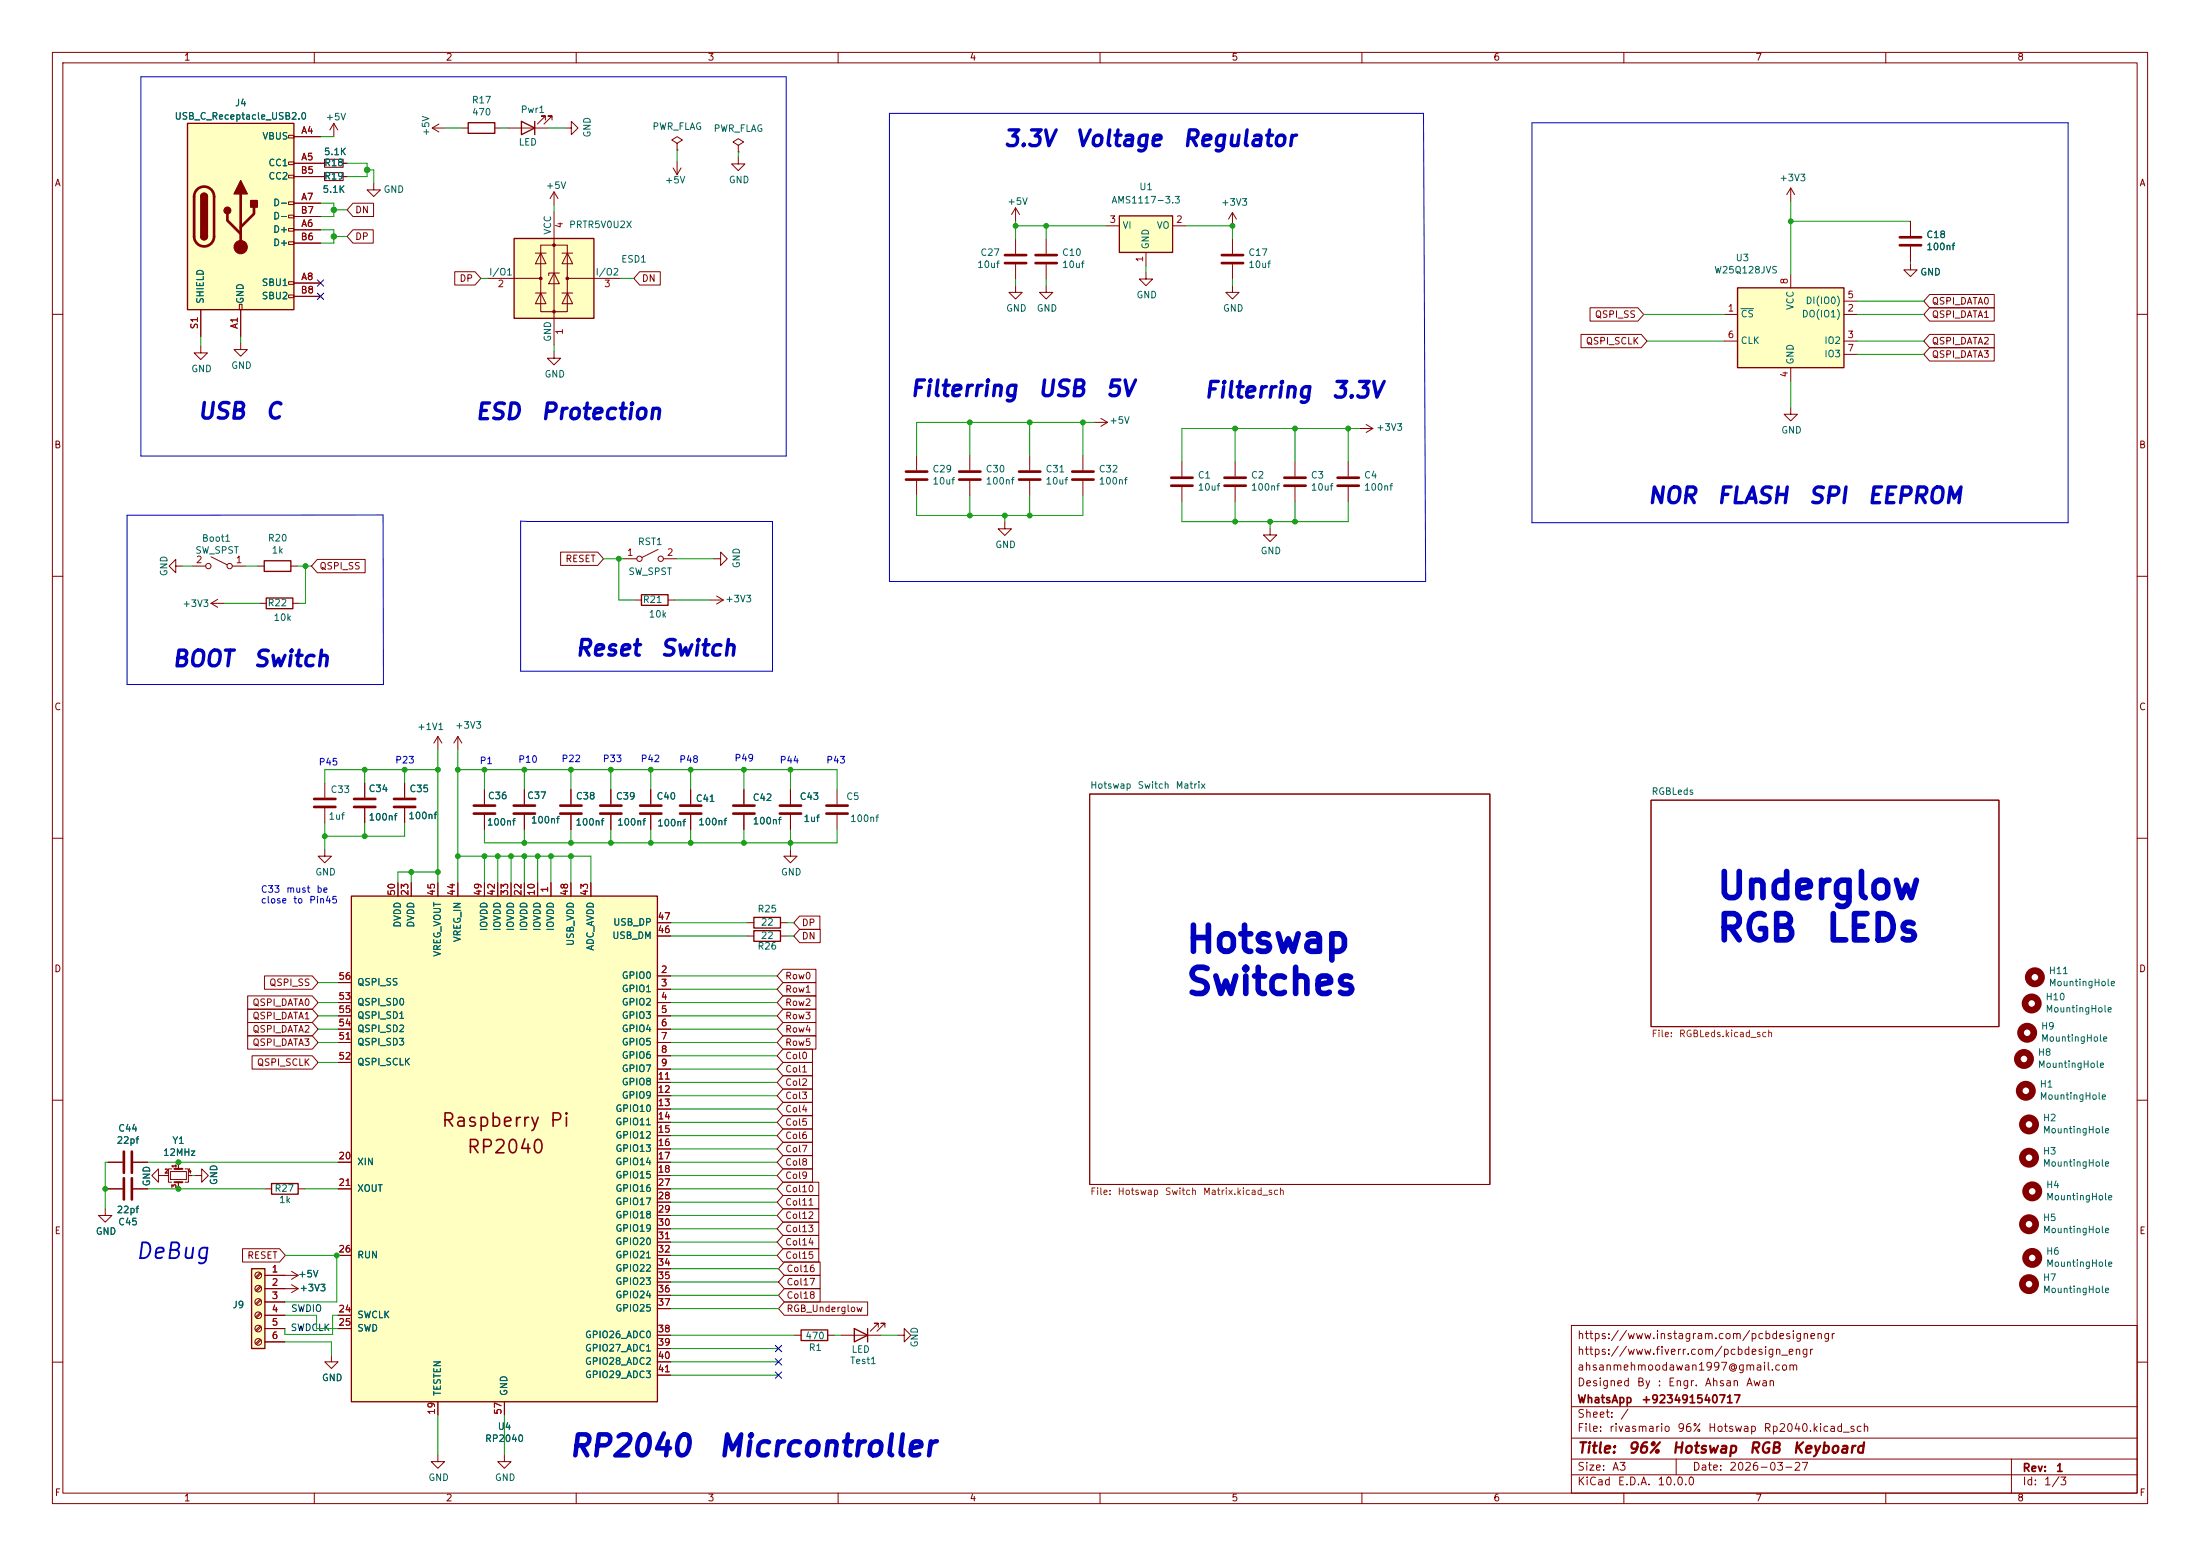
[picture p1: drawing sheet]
<svg xmlns="http://www.w3.org/2000/svg" width="420mm" height="297mm" viewBox="0 0 420 297" stroke-linecap="round" stroke-linejoin="round" font-family="sans-serif">
<g fill="none" stroke="#840000" stroke-width=".19">
<path d="M10 10h400v277h-400zM12 12h396v273h-396zM60 10v2M110 10v2M160 10v2M210 10v2M260 10v2M310 10v2M360 10v2M10 60h2M408 60h2M10 110h2"/>
<path d="M33.6 108.1v-1.3l-1.3 1.3 1.3 1.2v-1.2h1.2M36.7 108.1h2.6M40.3 106.3l3 1.5M44.3 108.1h2.6M49.2 108.1h1.2M49.6 115.2h1.2M55.5 108.1h1.3M55.9 115.2h1.3M408 110h2M10 160h2M208 151.6h76.4v74.5h-76.4zM315.2 152.7h66.4v43.3h-66.4z"/>
<path d="M408 160h2M10 210h2M408 210h2M300 253h108v32h-108zM10 260h2M300 278.5h108M300 274.5h108M300 268.5h108M320 278.5v3M384 278.5v6.5M408 260h2M60 285v2"/>
<path d="M110 285v2M160 285v2M210 285v2M260 285v2M300 281.5h108M310 285v2M360 285v2"/>
<circle cx="39.8" cy="108.1" r=".51"/>
<circle cx="43.8" cy="108.1" r=".51"/>
</g>
<circle cx="387.4" cy="221" r="1.27" fill="none" stroke="#840000" stroke-width="1.3"/>
<path d="M50.4 107h5.1v2.1h-5.1zM50.8 114.1h5.1v2.1h-5.1z" fill="none" stroke="#840000" stroke-width=".25"/>
<path d="M98.1 45.5h15.3v15.3h-15.3z" fill="#ffffc2"/>
<path d="M98.1 45.5h15.3v15.3h-15.3zM122.5 113.5h5v2h-5z" fill="none" stroke="#840000" stroke-width=".25"/>
<g fill="none" stroke="#840000" stroke-width=".19">
<path d="M93.1 53.1h10.1M102.2 48.3h2M102.2 55.9h2M103.2 46.8h5.1v12.7h-5.1zM103.2 48.3l1 2h-2zM103.2 55.9l1 2.1h-2zM105.8 52.1l1 2.1h-2.1zM105.8 40.4v25.4M106.8 52.1h-2.1v.5M107.3 48.3h2M107.3 55.9h2M108.3 48.3l1 2h-2z"/>
<path d="M108.3 55.9l1 2.1h-2zM108.3 53.1h10.2M121.2 114.5h1.3M127.5 114.5h1.3M135.5 114.5h2.6M136.3 106.7h1.3v-1.3l1.2 1.3-1.2 1.2v-1.2M136.8 113.8l1.3 .7M138.1 114.5l-1.3 .8M62 149.5v2.7M62 154.3v2.8M54.4 246h2.5M55.7 245.2l1.2 .8"/>
<path d="M56.9 246l-1.2 .7"/>
</g>
<g fill="#840000" stroke="#840000" stroke-width=".19">
<circle cx="103.2" cy="53.1" r=".25"/>
<circle cx="105.8" cy="46.8" r=".25"/>
<circle cx="105.8" cy="59.5" r=".25"/>
<circle cx="108.3" cy="53.1" r=".25"/>
</g>
<path d="M60 152.5h4M60 154h4" fill="none" stroke="#840000" stroke-width=".51"/>
<path d="M48 242.2h2.6v15.2h-2.6z" fill="#ffffc2"/>
<path d="M51.8 225.9h5.1v2h-5.1zM48 242.2h2.6v15.2h-2.6z" fill="none" stroke="#840000" stroke-width=".25"/>
<g fill="none" stroke="#840000" stroke-width=".19">
<path d="M61.2 33.7h.8M65.5 33.7h.8M71.3 35v1.2h1.3l-1.3 1.3-1.2-1.3h1.2M105.8 36.6l-.8 1.3M105.8 36.6l.7 1.3M105.8 36.6v2.6M119 106.7h2.6M125.6 104.9l-3 1.5M126.6 106.7h2.6M150.9 162.2v1.2h1.3l-1.3 1.3-1.3-1.3h1.3M30.3 224.4v-1.3l-1.3 1.3 1.3 1.3v-1.3h1.2M37.2 224.4h1.3v-1.3l1.3 1.3-1.3 1.3v-1.3"/>
<path d="M50.6 226.9h1.2M56.9 226.9h1.3M49.7 242.9l-.9 .9M49.7 245.5l-.9 .8M49.7 248l-.9 .8M49.7 250.5l-.9 .9M49.7 253.1l-.9 .8M49.7 255.6l-.9 .9M49.8 243.1l-.8 .8M49.8 245.6l-.8 .9M49.8 248.2l-.8 .8M49.8 250.7l-.8 .9"/>
<path d="M49.8 253.3l-.8 .8M49.8 255.8l-.8 .8M50.6 243.4h3.8M50.6 246h3.8M50.6 248.5h3.8M50.6 251.1h3.8M50.6 253.6h3.8M50.6 256.1h3.8"/>
<circle cx="122.1" cy="106.7" r=".51"/>
<circle cx="126.1" cy="106.7" r=".51"/>
<circle cx="49.3" cy="248.5" r=".63"/>
<circle cx="49.3" cy="256.1" r=".63"/>
<circle cx="49.3" cy="243.4" r=".63"/>
<circle cx="49.3" cy="251.1" r=".63"/>
<circle cx="49.3" cy="253.6" r=".63"/>
<circle cx="49.3" cy="246" r=".63"/>
</g>
<path d="M62 32.9h3.5v1.6h-3.5z" fill="none" stroke="#840000" stroke-width=".2"/>
<g fill="none" stroke="#840000" stroke-width="1.3">
<circle cx="387.4" cy="233.7" r="1.27"/>
<circle cx="388" cy="227.4" r="1.27"/>
<circle cx="388" cy="240.1" r="1.27"/>
</g>
<path d="M35.8 23.5h20.3v35.6h-20.3z" fill="#ffffc2"/>
<g fill="none" stroke="#840000" stroke-width=".19">
<path d="M55.1 25.8h1v.5h-1zM55.1 30.9h1v.5h-1zM55.1 33.5h1v.5h-1zM55.1 38.5h1v.5h-1zM56.1 26.1h5.1M56.1 31.2h5.9M56.1 38.8h5.1M56.1 33.7h5.1M63.7 23.5l-.7 1.3M63.7 23.5l.8 1.3M63.7 23.5v2.6M65.5 31.2h.8"/>
<path d="M82.5 24.4l1.3 .8M82.5 24.4h2.6M83.8 23.7l-1.3 .7M88.1 24.4h1.3M94.5 24.4h1.2M97 24.4h7.6M104.1 22.9v-.8h-.7h.7l-1.5 1.6M105.4 22.9v-.8h-.8h.8l-1.5 1.6M128.5 32.1l.8 1.2M129.3 30.8v2.5M130 32.1l-.7 1.2M140.9 27.7l1.1-.6-1.1-.6-1 .6 1 .6v1.3"/>
<path d="M140.9 29h.1M38.3 59.1v5.1M45.7 58.1h.5v1h-.5zM45.9 59.1v5.1M55.1 41.1h1v.5h-1zM55.1 43.6h1v.5h-1zM55.1 46.2h1v.5h-1zM55.1 53.8h1v.5h-1zM55.1 56.3h1v.5h-1zM56.1 43.9h5.1M56.1 54h5.1M56.1 46.4h5.1"/>
<path d="M56.1 41.3h5.1M56.1 56.6h5.1M105.8 67.1v1.3h1.2l-1.2 1.2-1.3-1.2h1.3"/>
</g>
<path d="M35.8 23.5h20.3v35.6h-20.3zM38.3 37.5a.64 .64 0 0 1 .7-.6 .64 .64 0 0 1 .6 .6M89.4 23.4h5.1v2.1h-5.1zM99.5 23.2l2.6 1.2-2.6 1.3zM102.1 23.2v2.5M38.3 45.1a.64 .64 0 0 0 .7 .7 .64 .64 0 0 0 .6-.7" fill="none" stroke="#840000" stroke-width=".25"/>
<path d="M37.6 36.2a1.9 1.9 0 0 1 2.1-.4 1.9 1.9 0 0 1 1.2 1.7v7.6a1.91 1.91 0 0 1-1.9 1.9 1.91 1.91 0 0 1-1.9-1.9v-7.7l.1-.7zM45.9 37v10.2M48.5 39.5v1.3l-2.6 2.6M43.4 40.8v1.3l2.5 2.5" fill="none" stroke="#840000" stroke-width=".51"/>
<g fill="#840000" stroke="#840000" stroke-width=".25">
<path d="M38.3 37.5h1.3v7.6h-1.3z"/>
<path d="M38.5 37.1a.64 .64 0 0 1 .7-.2 .64 .64 0 0 1 .4 .6h-1.3z"/>
<path d="M38.3 45.1h1.3a.64 .64 0 0 1-.6 .7 .64 .64 0 0 1-.7-.7z"/>
<path d="M45.9 34.5l1.3 2.5h-2.5z"/>
<path d="M47.9 38.3h1.2v1.2h-1.2z"/>
<circle cx="43.4" cy="40.2" r=".63"/>
</g>
<circle cx="45.9" cy="47.2" r="1.27" fill="#840000" stroke="#840000" stroke-width=".19"/>
<path d="M62 30.4h3.5v1.5h-3.5z" fill="none" stroke="#840000" stroke-width=".2"/>
<g fill="none" stroke="#840000" stroke-width="1.3">
<circle cx="387" cy="197.1" r="1.27"/>
<circle cx="387.9" cy="191.5" r="1.27"/>
<circle cx="387.4" cy="214.6" r="1.27"/>
<circle cx="387.4" cy="245.1" r="1.27"/>
</g>
<path d="M331.7 54.9h20.3v15.3h-20.3z" fill="#ffffc2"/>
<path d="M331.7 54.9h20.3v15.3h-20.3zM143.9 177.6h5.1v2.1h-5.1z" fill="none" stroke="#840000" stroke-width=".25"/>
<g fill="none" stroke="#840000" stroke-width=".19">
<path d="M107.8 24.4h1.3v-1.2l1.2 1.2-1.2 1.3v-1.3M129.3 27.4l1-.7-1-.6-1.1 .6 1.1 .7v1.2M129.3 28.6h.1M140.9 30v1.3h1.3l-1.3 1.3-1.2-1.3h1.2M193.9 39.7l-.8 1.2M193.9 39.7l.7 1.2M193.9 39.7v2.5M341.9 35.9v2.5M341.9 35.9l-.8 1.3M341.9 35.9l.7 1.3M193.9 54.5v1.3h1.2l-1.2 1.3-1.3-1.3h1.3M193.9 45.6v2.8"/>
<path d="M193.9 50.5v2.8M199.7 54.5v1.3h1.3l-1.3 1.3-1.2-1.3h1.2M199.7 45.6v2.8M199.7 50.5v2.8M341.9 52.4v2.5M352 57.5h2.6M364.7 50.2v1.3h1.3l-1.3 1.3-1.3-1.3h1.3M364.7 42.2v2.8M364.7 47.1v2.8M329.2 60h2.5M329.2 65.1h2.5M341.9 77.8v1.3h1.2l-1.2 1.2-1.3-1.2h1.3"/>
<path d="M341.9 70.2v2.5M352 60h2.6M352 65.1h2.6M352 67.6h2.6M175 87v2.8M175 91.8v2.8M185.1 87v2.8M185.1 91.8v2.8M191.8 99.7v1.2h1.3l-1.3 1.3-1.2-1.3h1.2M196.6 87v2.8M196.6 91.8v2.8M206.7 87v2.8"/>
<path d="M206.7 91.8v2.8M247.2 88.1v2.8M247.2 93v2.8M257.4 88.1v2.8M257.4 93v2.8M259.5 81.8h2.6M260.8 81l1.3 .8M262.1 81.8l-1.3 .8M242.5 100.8v1.3h1.2l-1.2 1.3-1.3-1.3h1.3M92.5 150.7v2.8M92.5 155.5v2.8M100.1 150.7v2.8"/>
<path d="M100.1 155.5v2.8M109 150.7v2.8M109 155.5v2.8M124.2 150.7v2.8M124.2 155.5v2.8M131.9 150.7v2.8M131.9 155.5v2.8M142 150.7v2.8M142 155.5v2.8M150.9 150.7v2.8M150.9 155.5v2.8M159.8 150.7v2.8"/>
<path d="M159.8 155.5v2.8M142.6 178.7h1.3M149 178.7h1.3M20.1 230.7v1.3h1.3l-1.3 1.3-1.3-1.3h1.3M20.6 221.8h2.8M25.4 221.8h2.8M31.5 224.4h.7M32.5 223.6h3.1v1.5h-3.1zM32.8 223.1h-.6v2.6h.6M34.1 221.8v1.3M34.1 225.7v1.2M35.3 223.1h.7v2.6h-.7"/>
<path d="M36 224.4h.6"/>
</g>
<path d="M332.3 58.9h2.5" fill="none" stroke="#006464" stroke-width=".19"/>
<g fill="none" stroke="#840000" stroke-width=".51">
<path d="M191.8 48.7h4.1M191.8 50.2h4.1M197.7 48.7h4.1M197.7 50.2h4.1M362.7 45.3h4.1M362.7 46.8h4.1M172.9 90h4.1M172.9 91.5h4.1M183.1 90h4.1M183.1 91.5h4.1M194.5 90h4.1M194.5 91.5h4.1"/>
<path d="M204.7 90h4.1M204.7 91.5h4.1M245.2 91.2h4.1M245.2 92.7h4.1M255.3 91.2h4.1M255.3 92.7h4.1M90.4 153.8h4.1M90.4 155.3h4.1M98.1 153.8h4M98.1 155.3h4M107 153.8h4M107 155.3h4"/>
<path d="M122.2 153.8h4.1M122.2 155.3h4.1M129.8 153.8h4.1M129.8 155.3h4.1M140 153.8h4M140 155.3h4M148.9 153.8h4M148.9 155.3h4M157.8 153.8h4M157.8 155.3h4M23.6 219.8v4.1M25.2 219.8v4.1"/>
</g>
<g fill="none" stroke="#840000" stroke-width="1.3">
<circle cx="388.5" cy="186.5" r="1.27"/>
<circle cx="386.4" cy="202.1" r="1.27"/>
<circle cx="386.7" cy="208.2" r="1.27"/>
</g>
<path d="M33.3 223.1h1.5M33.3 225.7h1.5" fill="none" stroke="#840000" stroke-width=".38"/>
<path d="M213.7 41.2h10.2v7h-10.2z" fill="#ffffc2"/>
<path d="M213.7 41.2h10.2v7h-10.2zM143.9 175.1h5.1v2h-5.1zM152.9 253.8h5.1v2.1h-5.1zM163.1 253.6l2.5 1.3-2.5 1.2zM165.6 253.6v2.5" fill="none" stroke="#840000" stroke-width=".25"/>
<g fill="none" stroke="#840000" stroke-width=".19">
<path d="M211.2 43.1h2.5M218.8 52v1.3h1.2l-1.2 1.2-1.3-1.2h1.3M218.8 48.2v2.5M223.9 43.1h2.5M235.3 54.5v1.3h1.3l-1.3 1.3-1.3-1.3h1.3M235.3 40.6v2.5M235.3 45.6v2.8M235.3 50.5v2.8M235.3 40.6l-.8 1.2M235.3 40.6l.7 1.2M210.2 79.9l1.2 .7M208.9 80.6h2.5"/>
<path d="M211.4 80.6l-1.2 .8M225.6 88.1v2.8M225.6 93v2.8M235.8 88.1v2.8M235.8 93v2.8M69.6 149.5v2.7M69.6 154.3v2.8M77.2 149.5v2.7M77.2 154.3v2.8M116.6 150.7v2.8M116.6 155.5v2.8M62 162.2v1.2h1.3l-1.3 1.3-1.3-1.3h1.3"/>
<path d="M142.6 176.1h1.3M149 176.1h1.3M20.6 226.9h2.8M25.4 226.9h2.8M54.4 243.4h2.5M55.7 242.7l1.2 .7M56.9 243.4l-1.2 .8M151.7 254.9h1.2M158 254.9h1.3M160.6 254.9h7.6M167.7 253.3v-.7h-.8h.8l-1.6 1.5M168.9 253.3v-.7h-.7h.7l-1.5 1.5"/>
<path d="M171.3 254.9h1.3v-1.3l1.3 1.3-1.3 1.2v-1.2"/>
</g>
<g fill="none" stroke="#840000" stroke-width=".51">
<path d="M233.2 48.7h4.1M233.2 50.2h4.1M223.6 91.2h4.1M223.6 92.7h4.1M233.8 91.2h4M233.8 92.7h4M67.6 152.5h4.1M67.6 154h4.1M75.2 152.5h4.1M75.2 154h4.1M114.6 153.8h4M114.6 155.3h4"/>
<path d="M23.6 224.9v4.1M25.2 224.9v4.1"/>
</g>
<path d="M67.1 171h58.4v96.6h-58.4z" fill="#ffffc2"/>
<path d="M67.1 171h58.4v96.6h-58.4z" fill="none" stroke="#840000" stroke-width=".25"/>
<g fill="none" stroke="#840000" stroke-width=".19">
<path d="M56.1 33.7h5.9M56.1 26.1h5.1M56.1 31.2h5.9M56.1 38.8h5.1M65.5 33.7h.8M65.5 31.2h.8M67.4 38.8h3.9v2.5h-3.9l-1.1-1.2zM38.3 59.1v5.1M45.9 59.1v5.1M56.1 43.9h5.1M56.1 54h5.1M56.1 46.4h5.1"/>
<path d="M56.1 41.3h5.1M56.1 56.6h5.1M67.4 43.9h3.9v2.5h-3.9l-1.1-1.3zM86.8 51.9h3.9l1.1 1.2-1.1 1.3h-3.9zM122.1 51.9h4v2.5h-4l-1.1-1.3zM303.5 58.7h9.2l1.1 1.3-1.1 1.3h-9.2zM364.7 42.2v2.8M364.7 47.1v2.8M368.4 58.7h12.3v2.6h-12.3l-1.1-1.3zM368.4 56.2h12.3v2.6h-12.3l-1.1-1.3zM38.3 66.1v1.3h1.3l-1.3 1.2-1.2-1.2h1.2M45.9 65.5v1.2h1.3l-1.3 1.3-1.2-1.3h1.2"/>
<path d="M301.8 63.8h11.5l1.1 1.3-1.1 1.3h-11.5zM368.4 63.8h12.3v2.6h-12.3l-1.1-1.3zM368.4 66.4h12.3v2.5h-12.3l-1.1-1.3zM40.3 115.2l1.3 .7M40.3 115.2h2.5M41.6 114.4l-1.3 .8M60.6 106.8h9.1v2.5h-9.1l-1.1-1.2zM107 105.4h7.1l1.1 1.3-1.1 1.2h-7.1zM69.6 149.5v2.7M69.6 154.3v2.8M77.2 149.5v2.7M77.2 154.3v2.8"/>
<path d="M83.6 140.6v2.5M83.6 140.6l-.8 1.2M83.6 140.6l.8 1.2M87.4 140.6v2.5M87.4 140.6l-.8 1.2M87.4 140.6l.8 1.2M92.5 150.7v2.8M92.5 155.5v2.8M100.1 150.7v2.8M100.1 155.5v2.8M109 150.7v2.8M109 155.5v2.8"/>
<path d="M116.6 150.7v2.8M116.6 155.5v2.8M124.2 150.7v2.8M124.2 155.5v2.8M131.9 150.7v2.8M131.9 155.5v2.8M142 150.7v2.8M142 155.5v2.8M150.9 150.7v2.8M150.9 155.5v2.8M76 168.5v2.5M78.5 168.5v2.5"/>
<path d="M83.6 168.5v2.5M87.4 168.5v2.5M92.5 168.5v2.5M95 168.5v2.5M97.6 168.5v2.5M100.1 168.5v2.5M102.6 168.5v2.5M105.2 168.5v2.5M109 168.5v2.5M112.8 168.5v2.5M125.5 178.7h2.5M125.5 176.1h2.5"/>
<path d="M152.6 174.9h3.9v2.5h-3.9l-1.1-1.3zM152.6 177.4h4v2.5h-4l-1.1-1.2zM47.3 192.6h12.3l1.1 1.3-1.1 1.3h-12.3zM47.3 195.2h12.3l1.1 1.2-1.1 1.3h-12.3zM47.3 197.7h12.3l1.1 1.3-1.1 1.3h-12.3zM47.3 190.1h12.3l1.1 1.3-1.1 1.2h-12.3zM50.5 186.3h9.1l1.1 1.3-1.1 1.2h-9.1zM64.5 191.4h2.6M64.5 193.9h2.6M64.5 196.4h2.6M64.5 199h2.6M64.5 187.6h2.6"/>
<path d="M125.5 186.3h2.5M125.5 188.8h2.5M125.5 191.4h2.5M125.5 193.9h2.5M125.5 196.4h2.5M125.5 199h2.5M149.5 197.7h6.3v2.6h-6.3l-1.1-1.3zM149.5 185h6.3v2.6h-6.3l-1.1-1.3zM149.5 195.2h6.3v2.5h-6.3l-1.1-1.3zM149.5 192.6h6.3v2.6h-6.3l-1.1-1.3zM149.5 187.6h6.3v2.5h-6.3l-1.1-1.3zM149.5 190.1h6.3v2.5h-6.3l-1.1-1.2z"/>
<path d="M48.1 201.5h11.5l1.1 1.3-1.1 1.3h-11.5zM64.5 202.8h2.6M125.5 201.5h2.5M125.5 204.1h2.5M125.5 206.6h2.5M125.5 209.1h2.5M125.5 211.7h2.5M125.5 214.2h2.5M125.5 216.8h2.5M125.5 219.3h2.5M149.5 205.3h5.6v2.6h-5.6l-1.1-1.3zM149.5 202.8h5.6v2.5h-5.6l-1.1-1.2z"/>
<path d="M149.5 200.3h5.6v2.5h-5.6l-1.1-1.3zM149.5 218h5.6v2.6h-5.6l-1.1-1.3zM149.5 213h5.6v2.5h-5.6l-1.1-1.3zM149.5 215.5h5.6v2.5h-5.6l-1.1-1.2zM149.5 210.4h5.6v2.6h-5.6l-1.1-1.3zM149.5 207.9h5.6v2.5h-5.6l-1.1-1.3zM20.6 221.8h2.8M20.6 226.9h2.8M25.4 221.8h2.8M25.4 226.9h2.8M31.5 224.4h.7M34.1 221.8v1.3"/>
<path d="M34.1 225.7v1.2M36 224.4h.6M46.3 238.4h7.1l1.1 1.2-1.1 1.3h-7.1zM64.5 221.8h2.6M64.5 226.9h2.6M64.5 239.6h2.6M125.5 221.8h2.5M125.5 224.4h2.5M125.5 226.9h2.5M125.5 239.6h2.5M125.5 229.5h2.5M125.5 232h2.5"/>
<path d="M125.5 234.5h2.5M125.5 237.1h2.5M149.5 228.2h6.8v2.5h-6.8l-1.1-1.2zM149.5 230.7h6.8v2.6h-6.8l-1.1-1.3zM149.5 233.3h6.8v2.5h-6.8l-1.1-1.3zM149.5 238.4h6.8v2.5h-6.8l-1.1-1.3zM149.5 235.8h6.8v2.6h-6.8l-1.1-1.3zM149.5 223.1h5.6v2.6h-5.6l-1.1-1.3zM149.5 225.7h6.8v2.5h-6.8l-1.1-1.3zM149.5 220.6h5.6v2.5h-5.6l-1.1-1.3zM50.6 251.1h3.8M50.6 253.6h3.8"/>
<path d="M50.6 243.4h3.8M50.6 246h3.8M50.6 248.5h3.8M50.6 256.1h3.8M63.3 258.7v1.2h1.2l-1.2 1.3-1.3-1.3h1.3M64.5 251.1h2.6M64.5 253.6h2.6M125.5 242.2h2.5M125.5 244.7h2.5M125.5 247.2h2.5M125.5 249.8h2.5M125.5 254.9h2.5"/>
<path d="M125.5 257.4h2.5M125.5 259.9h2.5M149.7 243.4h6.9v2.6h-6.9l-1.1-1.3zM149.7 240.9h6.9v2.5h-6.9l-1.1-1.2zM149.7 246h6.9v2.5h-6.9l-1.1-1.3zM149.7 248.5h15.9v2.6h-15.9l-1.1-1.3zM83.6 277.7v1.3h1.3l-1.3 1.3-1.3-1.3h1.3M83.6 267.6v2.5M96.3 277.7v1.3h1.3l-1.3 1.3-1.3-1.3h1.3M96.3 267.6v2.5M125.5 262.5h2.5"/>
</g>
<path d="M26.9 14.7h123.2v72.3h-123.2zM169.8 21.6h102l.4 89.4h-102.4zM292.5 23.4h102.3v76.4h-102.3zM24.3 98.3h48.8l.1 32.4h-48.9zM100.7 99.5h46.8v28.6h-48.1v-28.6h1.5" fill="none" stroke="#0000c2" stroke-width=".19"/>
<g fill="none" stroke="#009600" stroke-width=".19">
<path d="M61.2 38.8h2.5v2.5h-2.5M61.2 26.1h2.5M66.3 31.2h3.8v2.5h-3.8M70.1 32.4h1.2v2.6M85.1 24.4h3M95.7 24.4h1.3M104.6 24.4h3.2M105.8 39.2v1.2M129.3 28.6v2.2M140.9 29v1M341.9 38.4v14M61.2 43.9h2.5v2.5h-2.5"/>
<path d="M63.7 45.1h2.6M63.7 40.1h2.6M91.8 53.1h1.3M118.5 53.1h2.5M193.9 42.2v3.4M193.9 53.3v1.2M193.9 43.1h17.3M199.7 43.1v2.5M199.7 53.3v1.2M218.8 50.7v1.3M226.4 43.1h8.9v2.5M235.3 53.3v1.2"/>
<path d="M341.9 42.2h22.8M354.6 57.5h12.7M364.7 49.9v.3M38.3 64.2v1.9M45.9 64.2v1.3M105.8 65.8v1.3M313.8 60h15.4M314.4 65.1h14.8M341.9 72.7v5.1M354.6 60h12.7M354.6 65.1h12.7M354.6 67.6h12.7"/>
<path d="M175 94.6v3.8h31.7v-3.8M185.1 80.6v6.4M185.1 94.6v3.8M191.8 98.4v1.3M196.6 80.6v6.4M196.6 94.6v3.8M206.7 80.6v6.4M208.9 80.6h-33.9v6.4M225.6 95.8v3.8h31.8v-3.8M235.8 81.8v6.3M235.8 95.8v3.8M242.5 99.6v1.2"/>
<path d="M247.2 81.8v6.3M247.2 95.8v3.8M257.4 81.8v6.3M259.5 81.8h-33.9v6.3M34.8 108.1h1.9M42.8 115.2h6.8M46.9 108.1h2.3M56.8 108.1h2.7M58.3 108.1v7.1h-1.1M115.2 106.7h3.8M118.1 106.7v7.8h3.1M128.8 114.5h6.7"/>
<path d="M129.2 106.7h7.1M62 157.1v5.1M69.6 146.9v2.6M69.6 157.1v2.5M77.2 157.1v2.5h-15.2M77.2 146.9v2.6M83.6 146.9h-21.6v2.6M83.6 143.1v25.4M87.4 146.9h72.4v3.8M87.4 143.1v25.4M92.5 158.3v2.6h67.3v-2.6M92.5 146.9v3.8"/>
<path d="M100.1 146.9v3.8M100.1 158.3v2.6M109 146.9v3.8M109 158.3v2.6M116.6 146.9v3.8M116.6 158.3v2.6M124.2 146.9v3.8M124.2 158.3v2.6M131.9 146.9v3.8M131.9 158.3v2.6M142 146.9v3.8M142 158.3v2.6"/>
<path d="M150.9 146.9v3.8M150.9 158.3v3.9M78.5 166.4v2.1M83.6 166.4h-7.6v2.1M87.4 163.4h25.4v5.1M92.5 163.4v5.1M95 163.4v5.1M97.6 163.4v5.1M100.1 163.4v5.1M102.6 163.4v5.1M105.2 163.4v5.1M109 163.4v5.1"/>
<path d="M128 176.1h14.6M128 178.7h14.6M150.3 176.1h1.2M150.3 178.7h1.2M60.7 196.4h3.8M60.7 191.4h3.8M60.7 193.9h3.8M60.7 199h3.8M60.7 187.6h3.8M128 196.4h20.4M128 186.3h20.4M128 191.4h20.4"/>
<path d="M128 193.9h20.4M128 199h20.4M128 188.8h20.4M60.7 202.8h3.8M128 219.3h20.4M128 216.8h20.4M128 206.6h20.4M128 214.2h20.4M128 211.7h20.4M128 209.1h20.4M128 204.1h20.4M128 201.5h20.4"/>
<path d="M20.1 226.9h.5M20.6 221.8h-.5v8.9M28.2 226.9h22.4M28.2 221.8h36.3M36.6 224.4h.6M54.5 239.6h10M58.2 226.9h6.3M64.3 239.6v8.9h-9.9M128 239.6h20.4M128 237.1h20.4M128 226.9h20.4M128 221.8h20.4"/>
<path d="M128 224.4h20.4M128 229.5h20.4M128 234.5h20.4M128 232h20.4M54.4 256.1h8.9v2.6M54.4 251.1h6v2.5h4.1M64.5 251.1h-1v3.6h-9.1v-1.1M128 254.9h23.7M128 244.7h20.6M128 247.2h20.6M128 242.2h20.6M128 257.4h20.6"/>
<path d="M128 249.8h20.6M128 259.9h20.6M159.3 254.9h1.3M168.2 254.9h3.1M83.6 270.1v7.6M96.3 270.1v7.6M128 262.5h20.6"/>
</g>
<path d="M60.6 53.4l1.2 1.2M60.6 56l1.2 1.2M61.8 53.4l-1.2 1.2M61.8 56l-1.2 1.2M148 259.3l1.2 1.3M148 256.8l1.2 1.2M149.2 259.3l-1.2 1.3M149.2 256.8l-1.2 1.2M148 261.9l1.2 1.2M149.2 261.9l-1.2 1.2" fill="none" stroke="#000084" stroke-width=".19"/>
<g fill="#009600" stroke="#009600" stroke-width=".19">
<circle cx="150.9" cy="146.9" r=".46"/>
<circle cx="142" cy="146.9" r=".46"/>
<circle cx="124.2" cy="146.9" r=".46"/>
<circle cx="131.9" cy="146.9" r=".46"/>
<circle cx="109" cy="146.9" r=".46"/>
<circle cx="185.1" cy="80.6" r=".46"/>
<circle cx="185.1" cy="98.4" r=".46"/>
<circle cx="247.2" cy="81.8" r=".46"/>
<circle cx="235.8" cy="99.6" r=".46"/>
<circle cx="242.5" cy="99.6" r=".46"/>
<circle cx="206.7" cy="80.6" r=".46"/>
<circle cx="235.8" cy="81.8" r=".46"/>
<circle cx="341.9" cy="42.2" r=".46"/>
<circle cx="196.6" cy="80.6" r=".46"/>
<circle cx="193.9" cy="43.1" r=".46"/>
<circle cx="199.7" cy="43.1" r=".46"/>
<circle cx="105.2" cy="163.4" r=".46"/>
<circle cx="109" cy="163.4" r=".46"/>
<circle cx="142" cy="160.9" r=".46"/>
<circle cx="131.9" cy="160.9" r=".46"/>
<circle cx="150.9" cy="160.9" r=".46"/>
<circle cx="257.4" cy="81.8" r=".46"/>
<circle cx="247.2" cy="99.6" r=".46"/>
<circle cx="196.6" cy="98.4" r=".46"/>
<circle cx="191.8" cy="98.4" r=".46"/>
<circle cx="235.3" cy="43.1" r=".46"/>
<circle cx="20.1" cy="226.9" r=".46"/>
<circle cx="64.3" cy="239.6" r=".46"/>
<circle cx="34.1" cy="226.9" r=".46"/>
<circle cx="34.1" cy="221.8" r=".46"/>
<circle cx="116.6" cy="160.9" r=".46"/>
<circle cx="109" cy="160.9" r=".46"/>
<circle cx="102.6" cy="163.4" r=".46"/>
<circle cx="100.1" cy="163.4" r=".46"/>
<circle cx="116.6" cy="146.9" r=".46"/>
<circle cx="124.2" cy="160.9" r=".46"/>
<circle cx="62" cy="159.6" r=".46"/>
<circle cx="69.6" cy="146.9" r=".46"/>
<circle cx="58.3" cy="108.1" r=".46"/>
<circle cx="118.1" cy="106.7" r=".46"/>
<circle cx="77.2" cy="146.9" r=".46"/>
<circle cx="83.6" cy="146.9" r=".46"/>
<circle cx="97.6" cy="163.4" r=".46"/>
<circle cx="95" cy="163.4" r=".46"/>
<circle cx="92.5" cy="163.4" r=".46"/>
<circle cx="69.6" cy="159.6" r=".46"/>
<circle cx="87.4" cy="163.4" r=".46"/>
<circle cx="83.6" cy="166.4" r=".46"/>
<circle cx="63.7" cy="40.1" r=".51"/>
<circle cx="63.7" cy="45.1" r=".51"/>
<circle cx="70.1" cy="32.4" r=".51"/>
<circle cx="87.4" cy="146.9" r=".46"/>
<circle cx="92.5" cy="146.9" r=".46"/>
<circle cx="100.1" cy="146.9" r=".46"/>
<circle cx="100.1" cy="160.9" r=".46"/>
<circle cx="78.5" cy="166.4" r=".46"/>
</g>
<g font-size="5" fill="#0000c2">
<text x="327.5" y="172.9">Underglow</text>
<text x="226.1" y="183.1">Hotswap</text>
<text x="327.5" y="180.9">RGB</text>
<text x="348.3" y="180.9">LEDs</text>
<text x="226.1" y="191.1">Switches</text>
</g>
<g font-size="4" fill="#0000c2">
<text x="108.3" y="279">RP2040</text>
<text x="136.8" y="279">Micrcontroller</text>
</g>
<g font-size="3" fill="#0000c2">
<text x="191.4" y="28.7">3.3V</text>
<text x="205.1" y="28.7">Voltage</text>
<text x="225.6" y="28.7">Regulator</text>
<text x="173.6" y="76.4">Filterring</text>
<text x="197.9" y="76.4">USB</text>
<text x="210.9" y="76.4">5V</text>
<text x="229.7" y="76.7">Filterring</text>
<text x="254" y="76.7">3.3V</text>
<text x="37.5" y="80.7">USB</text>
<text x="50.5" y="80.7">C</text>
<text x="90.5" y="80.8">ESD</text>
<text x="103" y="80.8">Protection</text>
<text x="314.3" y="96.9">NOR</text>
<text x="327.5" y="96.9">FLASH</text>
<text x="345.1" y="96.9">SPI</text>
<text x="356.3" y="96.9">EEPROM</text>
<text x="109.6" y="126">Reset</text>
<text x="125.8" y="126">Switch</text>
<text x="32.7" y="128">BOOT</text>
<text x="48.2" y="128">Switch</text>
<text x="25.7" y="241">DeBug</text>
</g>
<g font-size="2.5" fill="#840000">
<text x="84.1" y="215.7">Raspberry</text>
<text x="104.7" y="215.7">Pi</text>
<text x="88.9" y="220.8">RP2040</text>
</g>
<g font-size="2" fill="#840000">
<text x="301" y="277.9">Title:</text>
<text x="310.6" y="277.9">96%</text>
<text x="319.1" y="277.9">Hotswap</text>
<text x="333.8" y="277.9">RGB</text>
<text x="342.1" y="277.9">Keyboard</text>
</g>
<g font-size="1.5" fill="#840000">
<text x="301" y="256">https://www.instagram.com/pcbdesignengr</text>
<text x="301" y="262">ahsanmehmoodawan1997@gmail.com</text>
<text x="301" y="259">https://www.fiverr.com/pcbdesign_engr</text>
<text x="301" y="268.2">WhatsApp</text>
<text x="301" y="265">Designed</text>
<text x="312.4" y="265">By</text>
<text x="313.2" y="268.2">+923491540717</text>
<text x="316.3" y="265">:</text>
<text x="318.3" y="265">Engr.</text>
<text x="325.3" y="265">Ahsan</text>
<text x="333.2" y="265">Awan</text>
<text x="301" y="273.7">File:</text>
<text x="301" y="271">Sheet:</text>
<text x="307.1" y="273.7">rivasmario</text>
<text x="309.2" y="271">/</text>
<text x="320.1" y="273.7">96%</text>
<text x="326" y="273.7">Hotswap</text>
<text x="336.5" y="273.7">Rp2040.kicad_sch</text>
<text x="301" y="281.1">Size:</text>
<text x="307.6" y="281.1">A3</text>
<text x="323" y="281.1">Date:</text>
<text x="330" y="281.1">2026-03-27</text>
<text x="386" y="281.3">Rev:</text>
<text x="392.4" y="281.3">1</text>
<text x="301" y="283.9">KiCad</text>
<text x="308.7" y="283.9">E.D.A.</text>
<text x="316.3" y="283.9">10.0.0</text>
<text x="386" y="283.9">Id:</text>
<text x="390.1" y="283.9">1/3</text>
</g>
<g font-size="1.3" fill="#840000">
<text x="35" y="11.9">1</text>
<text x="85" y="11.9">2</text>
<text x="135" y="11.9">3</text>
<text x="185" y="11.9">4</text>
<text x="235" y="11.9">5</text>
<text x="285" y="11.9">6</text>
<text x="335" y="11.9">7</text>
<text x="385" y="11.9">8</text>
<text x="10.3" y="35.9">A</text>
<text x="408.3" y="35.9">A</text>
<text x="67.7" y="41">DN</text>
<text x="67.7" y="46.1">DP</text>
<text x="87.6" y="54.1">DP</text>
<text x="122.4" y="54.1">DN</text>
<text x="368.7" y="58.4">QSPI_DATA0</text>
<text x="304.4" y="61">QSPI_SS</text>
<text x="368.7" y="61">QSPI_DATA1</text>
<text x="302.6" y="66.1">QSPI_SCLK</text>
<text x="368.7" y="66.1">QSPI_DATA2</text>
<text x="368.7" y="68.6">QSPI_DATA3</text>
<text x="10.3" y="85.9">B</text>
<text x="408.2" y="85.9">B</text>
<text x="107.8" y="107.6">RESET</text>
<text x="60.9" y="109">QSPI_SS</text>
<text x="10.3" y="135.9">C</text>
<text x="408.2" y="135.9">C</text>
<text x="153" y="177.1">DP</text>
<text x="153" y="179.6">DN</text>
<text x="10.3" y="185.9">D</text>
<text x="408.2" y="185.9">D</text>
<text x="51.3" y="188.5">QSPI_SS</text>
<text x="149.8" y="187.2">Row0</text>
<text x="149.8" y="189.8">Row1</text>
<text x="48.1" y="194.9">QSPI_DATA1</text>
<text x="48.1" y="197.4">QSPI_DATA2</text>
<text x="48.1" y="192.3">QSPI_DATA0</text>
<text x="149.8" y="197.4">Row4</text>
<text x="149.8" y="194.9">Row3</text>
<text x="149.8" y="192.3">Row2</text>
<text x="48.1" y="199.9">QSPI_DATA3</text>
<text x="48.9" y="203.7">QSPI_SCLK</text>
<text x="149.8" y="202.5">Col0</text>
<text x="149.8" y="199.9">Row5</text>
<text x="149.8" y="207.6">Col2</text>
<text x="149.8" y="205">Col1</text>
<text x="149.8" y="215.2">Col5</text>
<text x="149.8" y="212.6">Col4</text>
<text x="149.8" y="210.1">Col3</text>
<text x="149.8" y="220.3">Col7</text>
<text x="149.8" y="217.7">Col6</text>
<text x="149.8" y="225.3">Col9</text>
<text x="149.8" y="227.9">Col10</text>
<text x="149.8" y="222.8">Col8</text>
<text x="149.8" y="230.4">Col11</text>
<text x="149.8" y="233">Col12</text>
<text x="10.3" y="235.9">E</text>
<text x="149.8" y="235.5">Col13</text>
<text x="149.8" y="238">Col14</text>
<text x="408.3" y="235.9">E</text>
<text x="47.1" y="240.6">RESET</text>
<text x="149.8" y="240.6">Col15</text>
<text x="150" y="245.7">Col17</text>
<text x="150" y="243.1">Col16</text>
<text x="150" y="248.2">Col18</text>
<text x="150" y="250.7">RGB_Underglow</text>
<text x="10.3" y="285.9">F</text>
<text x="35" y="286.9">1</text>
<text x="85" y="286.9">2</text>
<text x="135" y="286.9">3</text>
<text x="185" y="286.9">4</text>
<text x="235" y="286.9">5</text>
<text x="285" y="286.9">6</text>
<text x="335" y="286.9">7</text>
<text x="385" y="286.9">8</text>
<text x="408.3" y="285.9">F</text>
</g>
<g font-size="1.3" fill="#006464">
<text x="33.2" y="23.1">USB_C_Receptacle_USB2.0</text>
<text x="44.8" y="20.6">J4</text>
<text x="62.1" y="23.3">+5V</text>
<text x="90" y="20">R17</text>
<text x="90" y="22.4">470</text>
<text x="99.3" y="21.9">Pwr1</text>
<text x="50" y="26.9">VBUS</text>
<text x="61.7" y="29.9">5.1K</text>
<text x="82.3" y="26.1" transform="rotate(-90 82.3 26.1)">+5V</text>
<text x="98.9" y="28.1">LED</text>
<text x="113.1" y="26.3" transform="rotate(-90 113.1 26.3)">GND</text>
<text x="124.4" y="25.1">PWR_FLAG</text>
<text x="136.1" y="25.5">PWR_FLAG</text>
<text x="51.1" y="32">CC1</text>
<text x="51.1" y="34.6">CC2</text>
<text x="61.8" y="34.6">R19</text>
<text x="61.8" y="32">R18</text>
<text x="126.8" y="35.3">+5V</text>
<text x="139" y="35.3">GND</text>
<text x="339.6" y="34.9">+3V3</text>
<text x="52" y="39.6">D-</text>
<text x="61.5" y="37.1">5.1K</text>
<text x="73.1" y="37.1">GND</text>
<text x="104.1" y="36.4">+5V</text>
<text x="192.2" y="39.4">+5V</text>
<text x="212.1" y="39.1">AMS1117-3.3</text>
<text x="217.4" y="36.6">U1</text>
<text x="233" y="39.6">+3V3</text>
<text x="52" y="44.7">D+</text>
<text x="52" y="47.3">D+</text>
<text x="52" y="42.2">D-</text>
<text x="105.5" y="44.9" transform="rotate(-90 105.5 44.9)">VCC</text>
<text x="108.5" y="43.8">PRTR5V0U2X</text>
<text x="214.2" y="44">VI</text>
<text x="219.6" y="47.7" transform="rotate(-90 219.6 47.7)">GND</text>
<text x="220.7" y="44">VO</text>
<text x="367.6" y="45.7">C18</text>
<text x="93.3" y="52.9">I/O1</text>
<text x="113.6" y="52.9">I/O2</text>
<text x="118.5" y="50.4">ESD1</text>
<text x="186.5" y="51.5">10uf</text>
<text x="187.1" y="49.1">C27</text>
<text x="202.7" y="51.5">10uf</text>
<text x="202.7" y="49.1">C10</text>
<text x="238.2" y="51.5">10uf</text>
<text x="238.2" y="49.1">C17</text>
<text x="327.1" y="52.5">W25Q128JVS</text>
<text x="331.2" y="50.2">U3</text>
<text x="366.5" y="52.9">GND</text>
<text x="367.6" y="48.1">100nf</text>
<text x="39.2" y="58.1" transform="rotate(-90 39.2 58.1)">SHIELD</text>
<text x="46.8" y="58.1" transform="rotate(-90 46.8 58.1)">GND</text>
<text x="49.9" y="54.9">SBU1</text>
<text x="49.9" y="57.4">SBU2</text>
<text x="192" y="59.8">GND</text>
<text x="197.8" y="59.8">GND</text>
<text x="216.9" y="57.3">GND</text>
<text x="233.4" y="59.8">GND</text>
<text x="342.7" y="59.3" transform="rotate(-90 342.7 59.3)">VCC</text>
<text x="344.6" y="58.3">DI(IO0)</text>
<text x="105.5" y="65.3" transform="rotate(-90 105.5 65.3)">GND</text>
<text x="332.2" y="60.9">CS</text>
<text x="332.2" y="66">CLK</text>
<text x="343.9" y="60.9">DO(IO1)</text>
<text x="348.2" y="66">IO2</text>
<text x="36.4" y="71.3">GND</text>
<text x="44" y="70.7">GND</text>
<text x="342.7" y="69.7" transform="rotate(-90 342.7 69.7)">GND</text>
<text x="348.2" y="68.5">IO3</text>
<text x="103.9" y="72.4">GND</text>
<text x="211.7" y="81.2">+5V</text>
<text x="262.6" y="82.5">+3V3</text>
<text x="339.9" y="83.1">GND</text>
<text x="177.9" y="92.8">10uf</text>
<text x="177.9" y="90.5">C29</text>
<text x="188.1" y="90.5">C30</text>
<text x="188.1" y="92.8">100nf</text>
<text x="199.5" y="92.8">10uf</text>
<text x="199.5" y="90.5">C31</text>
<text x="209.7" y="90.5">C32</text>
<text x="209.7" y="92.8">100nf</text>
<text x="228.6" y="91.6">C1</text>
<text x="228.6" y="94">10uf</text>
<text x="238.7" y="91.6">C2</text>
<text x="238.7" y="94">100nf</text>
<text x="250.1" y="91.6">C3</text>
<text x="250.1" y="94">10uf</text>
<text x="260.3" y="91.6">C4</text>
<text x="260.3" y="94">100nf</text>
<text x="37.2" y="106">SW_SPST</text>
<text x="38.4" y="103.7">Boot1</text>
<text x="51" y="103.7">R20</text>
<text x="51.8" y="106">1k</text>
<text x="121.7" y="104.3">RST1</text>
<text x="189.9" y="104.9">GND</text>
<text x="240.6" y="106.1">GND</text>
<text x="32.3" y="110.1" transform="rotate(-90 32.3 110.1)">GND</text>
<text x="119.9" y="110.1">SW_SPST</text>
<text x="141.6" y="108.6" transform="rotate(-90 141.6 108.6)">GND</text>
<text x="34.7" y="116.2">+3V3</text>
<text x="51" y="116">R22</text>
<text x="52.1" y="118.8">10k</text>
<text x="122.6" y="115.4">R21</text>
<text x="123.7" y="118.2">10k</text>
<text x="138.4" y="115.3">+3V3</text>
<text x="79.6" y="139.6">+1V1</text>
<text x="86.8" y="139.4">+3V3</text>
<text x="63" y="151.7">C33</text>
<text x="70.3" y="151.5">C34</text>
<text x="78.1" y="151.5">C35</text>
<text x="93" y="152.9">C36</text>
<text x="100.5" y="152.8">C37</text>
<text x="109.8" y="152.9">C38</text>
<text x="117.5" y="152.9">C39</text>
<text x="125.2" y="152.9">C40</text>
<text x="132.7" y="153.4">C41</text>
<text x="143.6" y="153.2">C42</text>
<text x="152.6" y="153">C43</text>
<text x="161.5" y="153">C5</text>
<text x="208" y="150.9">Hotswap</text>
<text x="217.1" y="150.9">Switch</text>
<text x="224.3" y="150.9">Matrix</text>
<text x="315.2" y="152">RGBLeds</text>
<text x="62.6" y="156.8">1uf</text>
<text x="70.3" y="156.9">100nf</text>
<text x="77.9" y="156.7">100nf</text>
<text x="92.8" y="157.9">100nf</text>
<text x="101.3" y="157.5">100nf</text>
<text x="109.8" y="157.9">100nf</text>
<text x="117.7" y="157.9">100nf</text>
<text x="125.4" y="158">100nf</text>
<text x="133.2" y="157.8">100nf</text>
<text x="143.6" y="157.7">100nf</text>
<text x="153.3" y="157.2">1uf</text>
<text x="162.2" y="157.2">100nf</text>
<text x="60.1" y="167.4">GND</text>
<text x="149" y="167.4">GND</text>
<text x="76.8" y="177.2" transform="rotate(-90 76.8 177.2)">DVDD</text>
<text x="79.4" y="177.2" transform="rotate(-90 79.4 177.2)">DVDD</text>
<text x="88.3" y="179.9" transform="rotate(-90 88.3 179.9)">VREG_IN</text>
<text x="93.3" y="177.8" transform="rotate(-90 93.3 177.8)">IOVDD</text>
<text x="95.9" y="177.8" transform="rotate(-90 95.9 177.8)">IOVDD</text>
<text x="98.4" y="177.8" transform="rotate(-90 98.4 177.8)">IOVDD</text>
<text x="101" y="177.8" transform="rotate(-90 101 177.8)">IOVDD</text>
<text x="103.5" y="177.8" transform="rotate(-90 103.5 177.8)">IOVDD</text>
<text x="106" y="177.8" transform="rotate(-90 106 177.8)">IOVDD</text>
<text x="116.8" y="179.5">USB_DM</text>
<text x="117" y="177">USB_DP</text>
<text x="144.5" y="174.4">R25</text>
<text x="145.1" y="179.5">22</text>
<text x="145.1" y="177">22</text>
<text x="84.5" y="182.7" transform="rotate(-90 84.5 182.7)">VREG_VOUT</text>
<text x="109.9" y="180.7" transform="rotate(-90 109.9 180.7)">USB_VDD</text>
<text x="113.7" y="181.6" transform="rotate(-90 113.7 181.6)">ADC_AVDD</text>
<text x="144.5" y="181.6">R26</text>
<text x="68.1" y="188.4">QSPI_SS</text>
<text x="118.6" y="187.1">GPIO0</text>
<text x="118.6" y="189.7">GPIO1</text>
<text x="390.4" y="191.2">H10</text>
<text x="391" y="186.2">H11</text>
<text x="391" y="188.5">MountingHole</text>
<text x="68.1" y="192.2">QSPI_SD0</text>
<text x="68.1" y="197.3">QSPI_SD2</text>
<text x="68.1" y="194.8">QSPI_SD1</text>
<text x="118.6" y="192.2">GPIO2</text>
<text x="118.6" y="194.8">GPIO3</text>
<text x="118.6" y="197.3">GPIO4</text>
<text x="389.5" y="196.8">H9</text>
<text x="390.4" y="193.5">MountingHole</text>
<text x="68.1" y="199.8">QSPI_SD3</text>
<text x="68.1" y="203.7">QSPI_SCLK</text>
<text x="118.6" y="199.8">GPIO5</text>
<text x="118.6" y="202.4">GPIO6</text>
<text x="388.9" y="201.8">H8</text>
<text x="389.5" y="199.1">MountingHole</text>
<text x="118.6" y="204.9">GPIO7</text>
<text x="118.6" y="207.5">GPIO8</text>
<text x="388.9" y="204.1">MountingHole</text>
<text x="389.3" y="207.9">H1</text>
<text x="117.4" y="212.5">GPIO10</text>
<text x="117.4" y="215.1">GPIO11</text>
<text x="118.6" y="210">GPIO9</text>
<text x="389.3" y="210.2">MountingHole</text>
<text x="389.9" y="214.3">H2</text>
<text x="22.2" y="218.6">22pf</text>
<text x="22.5" y="216.3">C44</text>
<text x="31" y="220.9">12MHz</text>
<text x="32.8" y="218.6">Y1</text>
<text x="117.4" y="217.6">GPIO12</text>
<text x="117.4" y="220.2">GPIO13</text>
<text x="389.9" y="220.7">H3</text>
<text x="389.9" y="216.6">MountingHole</text>
<text x="29" y="226.5" transform="rotate(-90 29 226.5)">GND</text>
<text x="41.8" y="226.3" transform="rotate(-90 41.8 226.3)">GND</text>
<text x="52.3" y="227.8">R27</text>
<text x="68.1" y="222.7">XIN</text>
<text x="68.1" y="227.8">XOUT</text>
<text x="117.4" y="222.7">GPIO14</text>
<text x="117.4" y="225.2">GPIO15</text>
<text x="117.4" y="227.8">GPIO16</text>
<text x="389.9" y="223">MountingHole</text>
<text x="390.5" y="227.1">H4</text>
<text x="22.2" y="231.9">22pf</text>
<text x="53.2" y="229.9">1k</text>
<text x="117.4" y="230.3">GPIO17</text>
<text x="117.4" y="232.9">GPIO18</text>
<text x="389.9" y="233.4">H5</text>
<text x="390.5" y="229.4">MountingHole</text>
<text x="18.2" y="236">GND</text>
<text x="22.5" y="234.2">C45</text>
<text x="117.4" y="235.4">GPIO19</text>
<text x="117.4" y="237.9">GPIO20</text>
<text x="389.9" y="235.7">MountingHole</text>
<text x="390.5" y="239.8">H6</text>
<text x="56.8" y="244.1">+5V</text>
<text x="68.1" y="240.5">RUN</text>
<text x="117.4" y="240.5">GPIO21</text>
<text x="117.4" y="243">GPIO22</text>
<text x="117.4" y="245.6">GPIO23</text>
<text x="389.9" y="244.8">H7</text>
<text x="390.5" y="242.1">MountingHole</text>
<text x="44.3" y="250">J9</text>
<text x="57.1" y="246.8">+3V3</text>
<text x="68.1" y="251.9">SWCLK</text>
<text x="117.4" y="248.1">GPIO24</text>
<text x="117.4" y="250.6">GPIO25</text>
<text x="389.9" y="247.1">MountingHole</text>
<text x="68.1" y="254.5">SWD</text>
<text x="111.6" y="255.7">GPIO26_ADC0</text>
<text x="153.7" y="255.9">470</text>
<text x="175.5" y="257.3" transform="rotate(-90 175.5 257.3)">GND</text>
<text x="61.4" y="263.9">GND</text>
<text x="111.6" y="258.3">GPIO27_ADC1</text>
<text x="111.6" y="260.8">GPIO28_ADC2</text>
<text x="111.6" y="263.3">GPIO29_ADC3</text>
<text x="154.3" y="258.2">R1</text>
<text x="162.2" y="260.7">Test1</text>
<text x="162.5" y="258.5">LED</text>
<text x="84.5" y="266.5" transform="rotate(-90 84.5 266.5)">TESTEN</text>
<text x="97.2" y="266.5" transform="rotate(-90 97.2 266.5)">GND</text>
<text x="92.5" y="275.5">RP2040</text>
<text x="94.9" y="273.2">U4</text>
<text x="81.7" y="283">GND</text>
<text x="94.4" y="283">GND</text>
</g>
<g font-size="1.3" fill="#a90000">
<text x="57.4" y="25.8">A4</text>
<text x="57.3" y="33.5">B5</text>
<text x="57.4" y="30.9">A5</text>
<text x="57.3" y="41.1">B7</text>
<text x="57.4" y="38.5">A7</text>
<text x="57.3" y="46.2">B6</text>
<text x="57.4" y="43.6">A6</text>
<text x="107.7" y="43.7" transform="rotate(-90 107.7 43.7)">4</text>
<text x="211.7" y="42.8">3</text>
<text x="224.4" y="42.8">2</text>
<text x="57.4" y="53.8">A8</text>
<text x="218.5" y="50.2" transform="rotate(-90 218.5 50.2)">1</text>
<text x="57.3" y="56.3">B8</text>
<text x="94.9" y="55.1">2</text>
<text x="115.2" y="55.1">3</text>
<text x="329.7" y="59.8">1</text>
<text x="341.6" y="54.4" transform="rotate(-90 341.6 54.4)">8</text>
<text x="352.6" y="59.8">2</text>
<text x="352.6" y="57.2">5</text>
<text x="38.1" y="63" transform="rotate(-90 38.1 63)">S1</text>
<text x="45.7" y="62.9" transform="rotate(-90 45.7 62.9)">A1</text>
<text x="107.7" y="64" transform="rotate(-90 107.7 64)">1</text>
<text x="329.7" y="64.8">6</text>
<text x="352.6" y="64.8">3</text>
<text x="352.6" y="67.4">7</text>
<text x="341.6" y="72.2" transform="rotate(-90 341.6 72.2)">4</text>
<text x="37.3" y="107.8">2</text>
<text x="44.9" y="107.8">1</text>
<text x="119.6" y="106.4">1</text>
<text x="127.2" y="106.4">2</text>
<text x="75.7" y="171.1" transform="rotate(-90 75.7 171.1)">50</text>
<text x="78.3" y="171.1" transform="rotate(-90 78.3 171.1)">23</text>
<text x="83.3" y="171.1" transform="rotate(-90 83.3 171.1)">45</text>
<text x="87.1" y="171.1" transform="rotate(-90 87.1 171.1)">44</text>
<text x="92.2" y="171.1" transform="rotate(-90 92.2 171.1)">49</text>
<text x="94.8" y="171.1" transform="rotate(-90 94.8 171.1)">42</text>
<text x="97.3" y="171.1" transform="rotate(-90 97.3 171.1)">33</text>
<text x="99.8" y="171.1" transform="rotate(-90 99.8 171.1)">22</text>
<text x="102.4" y="171.1" transform="rotate(-90 102.4 171.1)">10</text>
<text x="104.9" y="170.5" transform="rotate(-90 104.9 170.5)">1</text>
<text x="108.7" y="171.1" transform="rotate(-90 108.7 171.1)">48</text>
<text x="112.5" y="171.1" transform="rotate(-90 112.5 171.1)">43</text>
<text x="125.5" y="178.4">46</text>
<text x="125.5" y="175.9">47</text>
<text x="64.5" y="191.1">53</text>
<text x="64.5" y="187.3">56</text>
<text x="126.1" y="186">2</text>
<text x="126.1" y="188.6">3</text>
<text x="126.1" y="191.1">4</text>
<text x="64.5" y="196.2">54</text>
<text x="64.5" y="193.6">55</text>
<text x="126.1" y="193.6">5</text>
<text x="126.1" y="196.2">6</text>
<text x="64.5" y="198.7">51</text>
<text x="64.5" y="202.5">52</text>
<text x="126.1" y="198.7">7</text>
<text x="126.1" y="201.3">8</text>
<text x="126.1" y="203.8">9</text>
<text x="125.5" y="206.3">11</text>
<text x="125.5" y="208.9">12</text>
<text x="125.5" y="211.4">13</text>
<text x="125.5" y="214">14</text>
<text x="64.5" y="221.6">20</text>
<text x="125.5" y="216.5">15</text>
<text x="125.5" y="219">16</text>
<text x="125.5" y="221.6">17</text>
<text x="64.5" y="226.7">21</text>
<text x="125.5" y="224.1">18</text>
<text x="125.5" y="226.7">27</text>
<text x="125.5" y="229.2">28</text>
<text x="125.5" y="231.7">29</text>
<text x="64.5" y="239.4">26</text>
<text x="125.5" y="234.3">30</text>
<text x="125.5" y="236.8">31</text>
<text x="125.5" y="239.4">32</text>
<text x="51.8" y="243.2">1</text>
<text x="51.8" y="245.7">2</text>
<text x="125.5" y="241.9">34</text>
<text x="125.5" y="244.4">35</text>
<text x="51.8" y="248.3">3</text>
<text x="51.8" y="250.8">4</text>
<text x="64.5" y="250.8">24</text>
<text x="125.5" y="247">36</text>
<text x="125.5" y="249.5">37</text>
<text x="51.8" y="253.3">5</text>
<text x="51.8" y="255.9">6</text>
<text x="64.5" y="253.3">25</text>
<text x="125.5" y="254.6">38</text>
<text x="125.5" y="257.1">39</text>
<text x="125.5" y="259.7">40</text>
<text x="125.5" y="262.2">41</text>
<text x="83.3" y="270.1" transform="rotate(-90 83.3 270.1)">19</text>
<text x="96" y="270.1" transform="rotate(-90 96 270.1)">57</text>
</g>
<g font-size="1.3" fill="#0000c2">
<text x="60.7" y="146.4">P45</text>
<text x="75.3" y="146">P23</text>
<text x="91.5" y="146.2">P1</text>
<text x="98.8" y="145.9">P10</text>
<text x="107.1" y="145.8">P22</text>
<text x="115" y="145.8">P33</text>
<text x="122.2" y="145.8">P42</text>
<text x="129.6" y="145.9">P48</text>
<text x="140.1" y="145.6">P49</text>
<text x="148.7" y="146">P44</text>
<text x="157.6" y="146">P43</text>
<text x="49.7" y="170.7">C33</text>
<text x="49.7" y="172.7">close</text>
<text x="54.5" y="170.7">must</text>
<text x="55.9" y="172.7">to</text>
<text x="58.9" y="172.7">Pin45</text>
<text x="60.3" y="170.7">be</text>
</g>
<g font-size="1.3" fill="#725600">
<text x="315.2" y="198.3">File:</text>
<text x="320.4" y="198.3">RGBLeds.kicad_sch</text>
<text x="208" y="228.4">File:</text>
<text x="213.2" y="228.4">Hotswap</text>
<text x="222.3" y="228.4">Switch</text>
<text x="229.6" y="228.4">Matrix.kicad_sch</text>
</g>
<g font-size="1.3" fill="#0f0f0f">
<text x="55.5" y="250.7">SWDIO</text>
<text x="55.4" y="254.4">SWDCLK</text>
</g>
<g font-size=".8" fill="#a90000">
<text x="31.3" y="224.1">2</text>
<text x="33.8" y="226.8" transform="rotate(-90 33.8 226.8)">3</text>
<text x="33.8" y="223" transform="rotate(-90 33.8 223)">1</text>
<text x="35.8" y="224.1">4</text>
</g>
</svg>
